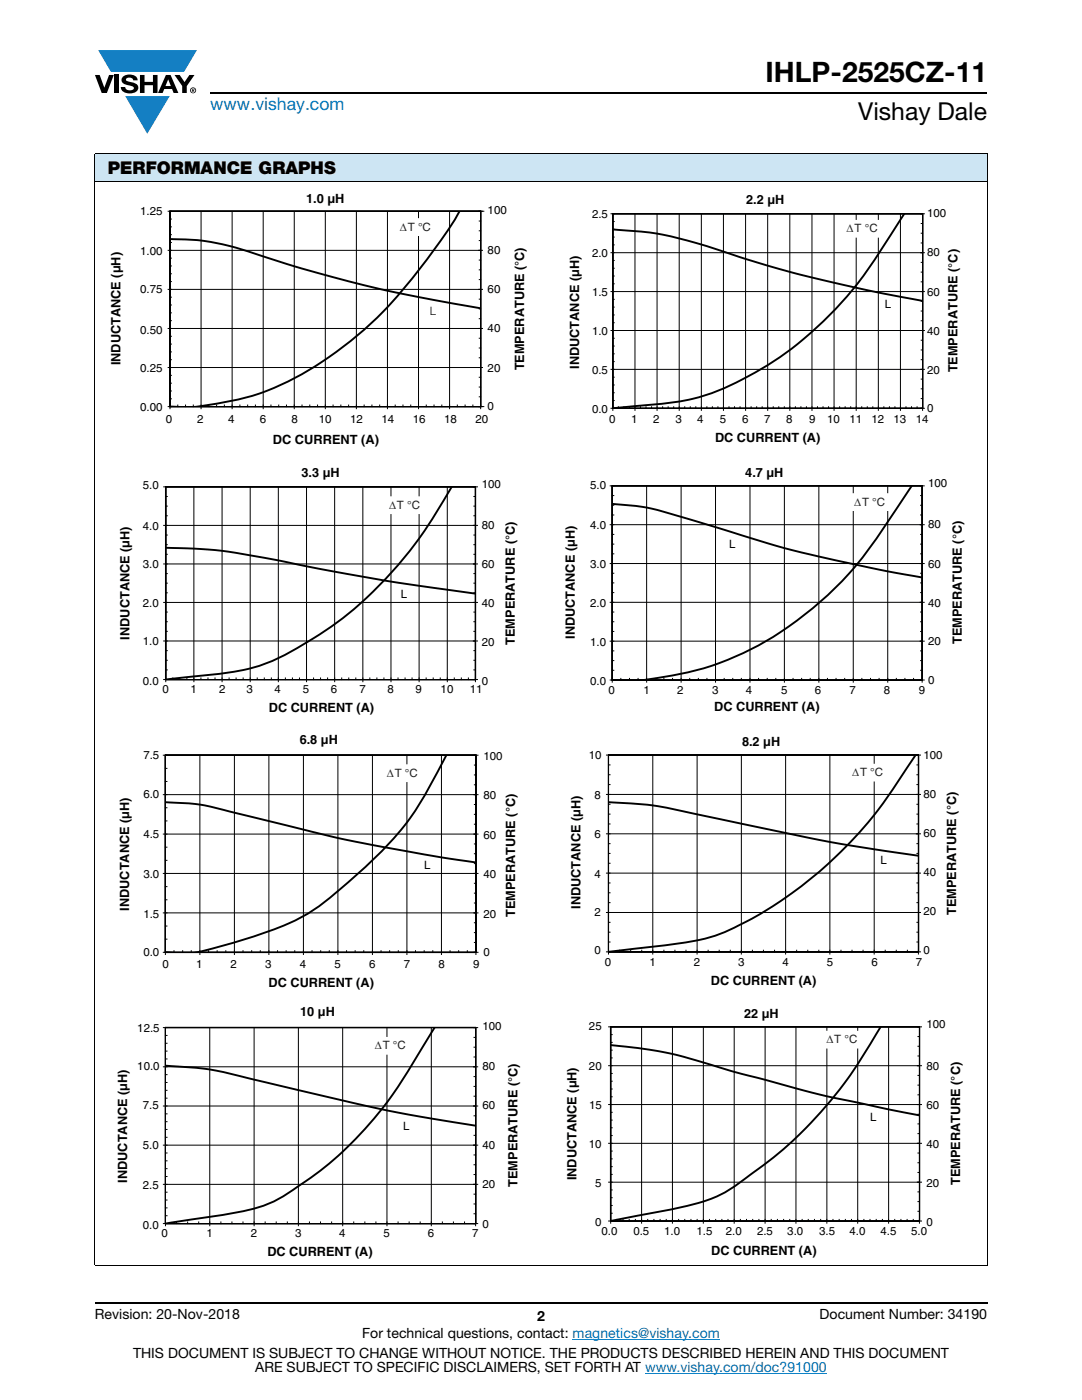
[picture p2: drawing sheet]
<svg xmlns="http://www.w3.org/2000/svg" width="216mm" height="279mm" viewBox="0 0 216 279" stroke-linecap="round" stroke-linejoin="round" font-family="sans-serif">
<g fill="#147fc3">
<path d="M19.6 10h19.7l-2.6 4.3h-1.1h-13.5z"/>
<path d="M25 19.2h8.9l-4.5 7.5z"/>
</g>
<g fill="#000">
<path d="M18.9 15h1l.9 2.5 1-2.5h.9l-1.4 3.6h-1zM22.9 15h.9v3.6h-.9zM24.6 15.3a2.1 2.1 0 0 1 2.8 .3l.1 .4h-.9a.79 .79 0 0 0-.7-.5 .79 .79 0 0 0-.8 .4l.3 .3 1 .2a1.08 1.08 0 0 1 1.2 1 1.08 1.08 0 0 1-1.1 1.2 1.73 1.73 0 0 1-2.4-1.2h.9a.96 .96 0 0 0 .8 .6 .96 .96 0 0 0 .9-.4 1.31 1.31 0 0 0-1.2-.6 1.03 1.03 0 0 1-1.1-.6 1.03 1.03 0 0 1 .2-1.1zM27.9 15h.9v1.3h1.7v-1.3h.9v3.6h-.9v-1.6h-1.7v1.6h-.9zM34.8 15h1.1l.9 1.4 1-1.4h1l-1.5 2.2v1.4h-.9v-1.4z"/>
<path d="M33.6 15.9l.5 1.3h-1.1zM33.1 15l-1.6 3.6h1l.3-.8h1.5l.3 .8h1l-1.6-3.6z"/>
<path d="M38.4 17.8h.2v.2h-.2zM38.3 17.7v.7h.1v-.3l.4 .3-.2-.3 .2-.2-.1-.2z"/>
<path d="M38.1 18a.46 .46 0 0 1 .9 0 .46 .46 0 0 1-.9 0zM37.9 18a.6 .6 0 0 0 1.2 0 .6 .6 0 0 0-1.2 0z"/>
</g>
<path d="M42 18.6h155M18.9 260h178.1" fill="none" stroke="#000" stroke-width=".36"/>
<path d="M114.3 267.3h29.3M128.7 274h36.3" fill="none" stroke="#067ec4" stroke-width=".2"/>
<path d="M18.9 30.7h178.1v5.5h-178.1z" fill="#cde5f3"/>
<path d="M18.9 30.7h178.1M18.9 36.2h178.1M18.9 30.8v221.7M197 30.8v221.7M18.9 252.6h178.1" fill="none" stroke="#000" stroke-width=".2"/>
<path d="M21.8 38.2h83.4v50.9h-83.4z" fill="#fff"/>
<g fill="none" stroke="#000" stroke-width=".2">
<path d="M33.9 42.2h62v38.9h-62zM33.9 59.3h.3M33.9 56.2h.3M33.9 54.6h.3M33.9 53.1h.3M33.9 51.5h.3M33.9 48.4h.3M33.9 46.8h.3M33.9 45.3h.3M33.9 43.7h.3M33.9 42.1h62v39.1h-62zM40.1 42.2v39.4"/>
<path d="M46.3 42.2v39.4M52.5 42.2v39.4M58.7 42.2v39.4M64.9 42.2v39.4M71.1 42.2v39.4M77.3 42.2v39.4M83.5 42.2v39.4M89.7 42.2v39.4M95.6 59.7h.3M95.6 55.8h.3M95.6 53.9h.3M95.6 51.9h.3"/>
<path d="M95.6 48h.3M95.6 46.1h.3M95.6 44.1h.3M96.3 57.8h-62.7M96.3 50h-62.7M96.3 42.2h-62.7M96.6 42.2h-62.7v38.9h62.7M33.9 79.6h.3M33.9 78h.3M33.9 76.5h.3M33.9 74.9h.3M33.9 71.8h.3"/>
<path d="M33.9 70.2h.3M33.9 68.7h.3M33.9 67.1h.3M33.9 64h.3M33.9 62.4h.3M33.9 60.9h.3M95.6 79.2h.3M95.6 77.2h.3M95.6 75.3h.3M95.6 71.4h.3M95.6 69.5h.3M95.6 67.5h.3"/>
<path d="M95.6 63.6h.3M95.6 61.7h.3M96.3 73.3h-62.7M96.3 65.6h-62.7M33.6 81.1h62.7M33.9 80.8v.8M33.9 81.1v-38.9v38.9h62v-38.9v39.4M35.5 80.8v.3M37 80.8v.3M38.6 80.8v.3M41.7 80.8v.3M43.2 80.8v.3"/>
<path d="M44.8 80.8v.3M47.9 80.8v.3M49.4 80.8v.3M51 80.8v.3M54.1 80.8v.3M55.6 80.8v.3M57.2 80.8v.3M60.3 80.8v.3M61.8 80.8v.3M63.4 80.8v.3M66.5 80.8v.3M68 80.8v.3"/>
<path d="M69.6 80.8v.3M72.7 80.8v.3M74.2 80.8v.3M75.8 80.8v.3M78.9 80.8v.3M80.4 80.8v.3M82 80.8v.3M85.1 80.8v.3M86.6 80.8v.3M88.2 80.8v.3M91.3 80.8v.3M92.8 80.8v.3"/>
<path d="M94.4 80.8v.3"/>
</g>
<path d="M33.9 47.7a49.1 49.1 0 0 1 18.6 3.5 269.2 269.2 0 0 0 43.4 10.3M91.7 42.1a116.1 116.1 0 0 1-17.7 22.5 63.9 63.9 0 0 1-24.3 14.6l-4.1 .9-6.7 1.1M33.9 81.1l1.6 .1" fill="none" stroke="#000" stroke-width=".38"/>
<path d="M78.7 43.7h8.5v3.3h-8.5z" fill="#fff"/>
<path d="M78.7 43.7h8.5v3.3h-8.5z" fill="none" stroke="#fff" stroke-width=".26"/>
<path d="M113.4 38.5h78.2v50.4h-78.2z" fill="#fff"/>
<g fill="none" stroke="#000" stroke-width=".2">
<path d="M121.9 58.2h62.6M121.9 50.4h62.6M121.9 42.7h62.6M122.2 42.7h61.9v38.8h-61.9zM122.3 42.6h61.8v38.9h-61.8zM122.3 42.7h61.8v38.8h-61.8zM122.3 42.7h61.8v38.8h-61.8v-38.8v38.8M122.3 59.7h.3M122.3 56.6h.3M122.3 55.1h.3M122.3 53.5h.3M122.3 52h.3"/>
<path d="M122.3 48.9h.3M122.3 47.3h.3M122.3 45.8h.3M122.3 44.2h.3M126.7 42.7v39.2M131.1 42.7v39.2M135.5 42.7v39.2M139.9 42.7v39.2M144.4 42.7v39.2M148.8 42.7v39.2M153.2 42.7v39.2M157.6 42.7v39.2"/>
<path d="M162 42.7v39.2M166.4 42.7v39.2M170.8 42.7v39.2M175.3 42.7v39.2M179.7 42.7v39.2M183.8 56.2h.3M183.8 54.3h.3M183.8 52.4h.3M183.8 48.5h.3M183.8 46.5h.3M183.8 44.6h.3M184.1 42.7v39.2"/>
<path d="M121.9 73.7h62.6M121.9 66h62.6M122.3 79.9h.3M122.3 78.4h.3M122.3 76.8h.3M122.3 75.3h.3M122.3 72.2h.3M122.3 70.6h.3M122.3 69.1h.3M122.3 67.5h.3M122.3 64.4h.3M122.3 62.9h.3"/>
<path d="M122.3 61.3h.3M183.8 79.5h.3M183.8 77.6h.3M183.8 75.7h.3M183.8 71.8h.3M183.8 69.8h.3M183.8 67.9h.3M183.8 64h.3M183.8 62.1h.3M183.8 60.1h.3M121.9 81.5h62.6M122.3 81.2v.7"/>
<path d="M123.4 81.2v.3M124.5 81.2v.3M125.6 81.2v.3M127.8 81.2v.3M128.9 81.2v.3M130 81.2v.3M132.2 81.2v.3M133.3 81.2v.3M134.4 81.2v.3M136.6 81.2v.3M137.7 81.2v.3M138.8 81.2v.3"/>
<path d="M141 81.2v.3M142.1 81.2v.3M143.3 81.2v.3M145.5 81.2v.3M146.6 81.2v.3M147.7 81.2v.3M149.9 81.2v.3M151 81.2v.3M152.1 81.2v.3M154.3 81.2v.3M155.4 81.2v.3M156.5 81.2v.3"/>
<path d="M158.7 81.2v.3M159.8 81.2v.3M160.9 81.2v.3M163.1 81.2v.3M164.2 81.2v.3M165.3 81.2v.3M167.5 81.2v.3M168.6 81.2v.3M169.7 81.2v.3M171.9 81.2v.3M173.1 81.2v.3M174.2 81.2v.3"/>
<path d="M176.4 81.2v.3M177.5 81.2v.3M178.6 81.2v.3M180.8 81.2v.3M181.9 81.2v.3M183 81.2v.3"/>
</g>
<path d="M122.3 45.8a68.5 68.5 0 0 1 22.1 4.4 255.3 255.3 0 0 0 39.7 9.8M180.4 42.7a137.4 137.4 0 0 1-11.8 16.9 65.9 65.9 0 0 1-28.3 19.4 66.9 66.9 0 0 1-14.7 2.1l-3.3 .4" fill="none" stroke="#000" stroke-width=".38"/>
<path d="M167.9 44h8.4v3.3h-8.4z" fill="#fff"/>
<path d="M167.9 44h8.4v3.3h-8.4z" fill="none" stroke="#fff" stroke-width=".25"/>
<path d="M23.7 93h79.6v49.6h-79.6z" fill="#fff"/>
<g fill="none" stroke="#000" stroke-width=".2">
<path d="M32.7 97.2h62.6M33 97.2h61.9v38.4h-61.9zM33.1 97.1h61.8v38.6h-61.8zM33.1 97.2h61.8v38.4h-61.8zM33.1 97.2h61.8v38.4h-61.8v-38.4v38.4M33.1 99.1h.3M38.7 97.2v38.8M44.3 97.2v38.8M49.9 97.2v38.8M55.5 97.2v38.8M61.2 97.2v38.8M66.8 97.2v38.8"/>
<path d="M72.4 97.2v38.8M78 97.2v38.8M83.6 97.2v38.8M89.3 97.2v38.8M94.6 99.1h.3M94.9 97.2v38.8M32.7 112.5h62.6M32.7 104.9h62.6M33.1 118.3h.3M33.1 116.4h.3M33.1 114.5h.3M33.1 110.6h.3"/>
<path d="M33.1 108.7h.3M33.1 106.8h.3M33.1 102.9h.3M33.1 101h.3M94.6 118.3h.3M94.6 116.4h.3M94.6 114.5h.3M94.6 110.6h.3M94.6 108.7h.3M94.6 106.8h.3M94.6 102.9h.3M94.6 101h.3"/>
<path d="M32.7 127.9h62.6M32.7 120.2h62.6M32.7 135.6h62.6M33.1 133.7h.3M33.1 131.8h.3M33.1 129.8h.3M33.1 126h.3M33.1 124.1h.3M33.1 122.2h.3M33.1 135.3v.7M34.5 135.3v.3M35.9 135.3v.3"/>
<path d="M37.3 135.3v.3M38.7 135.3v.3M40.1 135.3v.3M41.5 135.3v.3M42.9 135.3v.3M45.7 135.3v.3M47.1 135.3v.3M48.5 135.3v.3M51.3 135.3v.3M52.7 135.3v.3M54.1 135.3v.3M56.9 135.3v.3"/>
<path d="M58.3 135.3v.3M59.8 135.3v.3M62.6 135.3v.3M64 135.3v.3M65.4 135.3v.3M68.2 135.3v.3M69.6 135.3v.3M71 135.3v.3M73.8 135.3v.3M75.2 135.3v.3M76.6 135.3v.3M79.4 135.3v.3"/>
<path d="M80.8 135.3v.3M82.2 135.3v.3M85 135.3v.3M86.4 135.3v.3M87.8 135.3v.3M90.6 135.3v.3M92.1 135.3v.3M93.5 135.3v.3M94.6 133.7h.3M94.6 131.8h.3M94.6 129.8h.3M94.6 126h.3"/>
<path d="M94.6 124.1h.3M94.6 122.2h.3"/>
</g>
<path d="M90.2 97.1a84 84 0 0 1-22.5 26.8 79.2 79.2 0 0 1-14.4 8.4 45.2 45.2 0 0 1-12.7 2.5l-7.5 .8M33.1 109.3l1.4 .1a86.3 86.3 0 0 1 18.2 1.9 529.9 529.9 0 0 0 42.2 7.2" fill="none" stroke="#000" stroke-width=".38"/>
<path d="M76.5 99.2h8.5v3.3h-8.5z" fill="#fff"/>
<path d="M76.5 99.2h8.5v3.3h-8.5z" fill="none" stroke="#fff" stroke-width=".25"/>
<path d="M112.5 93h80v49.6h-80z" fill="#fff"/>
<g fill="none" stroke="#000" stroke-width=".2">
<path d="M121.8 97h62.6M122.1 97h62v38.7h-62zM122.2 96.9h61.8v38.9h-61.8zM122.2 97h61.8v38.7h-61.8zM122.2 97h61.8v38.7h-61.8v-38.7v38.7h61.8M122.2 98.9h.3M129 97v39.1M135.9 97v39.1M142.8 97v39.1M149.7 97v39.1M156.5 97v39.1M163.4 97v39.1"/>
<path d="M170.3 97v39.1M177.1 97v39.1M183.7 98.9h.3M184 97v39.1M121.8 112.5h62.6M121.8 104.7h62.6M122.2 118.3h.3M122.2 116.3h.3M122.2 114.4h.3M122.2 110.5h.3M122.2 108.6h.3M122.2 106.7h.3"/>
<path d="M122.2 102.8h.3M122.2 100.8h.3M183.7 118.3h.3M183.7 116.3h.3M183.7 114.4h.3M183.7 110.5h.3M183.7 108.6h.3M183.7 106.7h.3M183.7 102.8h.3M183.7 100.8h.3M121.8 128h62.6M121.8 120.2h62.6"/>
<path d="M121.8 135.7h.4M122.2 133.8h.3M122.2 131.8h.3M122.2 129.9h.3M122.2 126h.3M122.2 124.1h.3M122.2 122.1h.3M122.2 135.4v.7M123.9 135.4v.3M125.6 135.4v.3M127.3 135.4v.3M130.8 135.4v.3"/>
<path d="M132.5 135.4v.3M134.2 135.4v.3M137.6 135.4v.3M139.3 135.4v.3M141.1 135.4v.3M144.5 135.4v.3M146.2 135.4v.3M147.9 135.4v.3M151.4 135.4v.3M153.1 135.4v.3M154.8 135.4v.3M158.2 135.4v.3"/>
<path d="M160 135.4v.3M161.7 135.4v.3M165.1 135.4v.3M166.8 135.4v.3M168.5 135.4v.3M172 135.4v.3M173.7 135.4v.3M175.4 135.4v.3M178.9 135.4v.3M180.6 135.4v.3M182.3 135.4v.3M183.6 135.7h.8"/>
<path d="M183.7 133.8h.3M183.7 131.8h.3M183.7 129.9h.3M183.7 126h.3M183.7 124.1h.3M183.7 122.1h.3"/>
</g>
<path d="M181.9 96.9a159.9 159.9 0 0 1-12.5 17.6 64.2 64.2 0 0 1-30.8 19.4l-4.6 .9-5.9 1M122.2 100.6a44.8 44.8 0 0 1 13.7 2.5l10.3 3.2a211.5 211.5 0 0 0 27.5 7l10.3 1.9M122.2 135.7l1.4 .1" fill="none" stroke="#000" stroke-width=".38"/>
<path d="M169.4 98.6h8.4v3.2h-8.4z" fill="#fff"/>
<path d="M169.4 98.6h8.4v3.2h-8.4z" fill="none" stroke="#fff" stroke-width=".25"/>
<path d="M23.6 146.2h79.8v51.3h-79.8z" fill="#fff"/>
<g fill="none" stroke="#000" stroke-width=".2">
<path d="M32.6 158.6h62.8M32.6 150.7h62.8M32.9 150.7h62.1v39.4h-62.1zM33 150.7h62v39.4h-62zM33 150.7h62v39.4h-62v-39.4v39.4M33 156h.3M33 153.3h.3M39.9 150.7v39.8M46.8 150.7v39.8M53.7 150.7v39.8M60.5 150.7v39.8M67.4 150.7v39.8"/>
<path d="M74.3 150.7v39.8M81.2 150.7v39.8M88.1 150.7v39.8M94.7 156.6h.3M94.7 154.7h.3M94.7 152.7h.3M95 150.7v39.8M32.6 174.3h62.8M32.6 166.5h62.8M33 179.6h.3M33 176.9h.3M33 171.7h.3"/>
<path d="M33 169.1h.3M33 163.8h.3M33 161.2h.3M94.7 178.3h.3M94.7 176.3h.3M94.7 172.3h.3M94.7 170.4h.3M94.7 168.4h.3M94.7 164.5h.3M94.7 162.5h.3M94.7 160.6h.3M32.6 182.2h62.8"/>
<path d="M32.6 190.1h62.8M33 187.4h.3M33 184.8h.3M33 189.7v.8M34.7 189.7v.4M36.4 189.7v.4M38.2 189.7v.4M41.6 189.7v.4M43.3 189.7v.4M45.1 189.7v.4M48.5 189.7v.4M50.2 189.7v.4"/>
<path d="M51.9 189.7v.4M55.4 189.7v.4M57.1 189.7v.4M58.8 189.7v.4M62.3 189.7v.4M64 189.7v.4M65.7 189.7v.4M69.2 189.7v.4M70.9 189.7v.4M72.6 189.7v.4M76 189.7v.4M77.7 189.7v.4"/>
<path d="M79.5 189.7v.4M82.9 189.7v.4M84.6 189.7v.4M86.4 189.7v.4M89.8 189.7v.4M91.5 189.7v.4M93.2 189.7v.4M94.7 188.1h.3M94.7 186.1h.3M94.7 184.2h.3M94.7 180.2h.3"/>
</g>
<path d="M89.1 150.7a84.1 84.1 0 0 1-9.2 15.1 109.3 109.3 0 0 1-17.8 16.1 54.9 54.9 0 0 1-14.1 5.8l-9 2.4M33 160.1a43.4 43.4 0 0 1 13.8 2.1l6.9 1.7a351.1 351.1 0 0 0 41.3 8.2M33 190.1h1" fill="none" stroke="#000" stroke-width=".38"/>
<path d="M76.1 152.7h8.5v3.2h-8.5z" fill="#fff"/>
<path d="M76.1 152.7h8.5v3.3h-8.5z" fill="none" stroke="#fff" stroke-width=".25"/>
<path d="M113.7 146.7h77.6v50.4h-77.6z" fill="#fff"/>
<g fill="none" stroke="#000" stroke-width=".2">
<path d="M121 158.5h62.7M121 150.7h62.7M121.4 150.7h61.9v39.3h-61.9zM121.4 150.6h61.9v39.4h-61.9zM121.4 150.7h61.9v39.3h-61.9v-39.3v39.3M121.4 156.6h.3M121.4 154.6h.3M121.4 152.7h.3M130.3 150.7v39.7M139.1 150.7v39.7M147.9 150.7v39.7M156.8 150.7v39.7"/>
<path d="M165.6 150.7v39.3M174.4 150.7v39.7M183 156.6h.3M183 154.6h.3M183 152.7h.3M183.3 150.7v39.7M121 174.2h62.7M121 166.4h62.7M121.4 178.2h.3M121.4 176.2h.3M121.4 172.3h.3M121.4 170.3h.3"/>
<path d="M121.4 168.4h.3M121.4 164.4h.3M121.4 162.5h.3M121.4 160.5h.3M183 178.2h.3M183 176.2h.3M183 172.3h.3M183 170.3h.3M183 168.4h.3M183 164.4h.3M183 162.5h.3M183 160.5h.3"/>
<path d="M121 182.1h62.7M121 190h62.7M121.4 188h.3M121.4 186h.3M121.4 184.1h.3M121.4 180.1h.3M121.4 189.6v.8M123.6 189.6v.4M125.8 189.6v.4M128 189.6v.4M132.5 189.6v.4M134.7 189.6v.4"/>
<path d="M136.9 189.6v.4M141.3 189.6v.4M143.5 189.6v.4M145.7 189.6v.4M150.1 189.6v.4M152.3 189.6v.4M154.6 189.6v.4M159 189.6v.4M161.2 189.6v.4M163.4 189.6v.4M165.6 189.6v.8M167.8 189.6v.4"/>
<path d="M170 189.6v.4M172.2 189.6v.4M176.6 189.6v.4M178.8 189.6v.4M181.1 189.6v.4M183 188h.3M183 186h.3M183 184.1h.3M183 180.1h.3"/>
</g>
<path d="M182.7 150.6a117.2 117.2 0 0 1-11.4 15.7 79.6 79.6 0 0 1-28 20.2 65.5 65.5 0 0 1-14.5 2.6l-7.4 .9M121.4 160.1a71 71 0 0 1 17.7 2.4l4.4 .9a476.3 476.3 0 0 0 28.7 5.7l11.1 1.7" fill="none" stroke="#000" stroke-width=".38"/>
<path d="M169 152.5h8.4v3.3h-8.4z" fill="#fff"/>
<path d="M169 152.6h8.4v3.2h-8.4z" fill="none" stroke="#fff" stroke-width=".25"/>
<path d="M23.2 200.7h80.6v50.5h-80.6z" fill="#fff"/>
<g fill="none" stroke="#000" stroke-width=".2">
<path d="M32.6 212.9h62.7M32.6 205.1h62.7M33 205.1h62v39.1h-62zM33 205h61.9v39.2h-61.9zM33 205.1h61.9v39.1h-61.9zM33 205.1h61.9v39.1h-61.9v-39.1v39.1M33 219.2h.3M33 217.6h.3M33 216h.3M33 214.5h.3M33 211.3h.3M33 209.8h.3"/>
<path d="M33 208.2h.3M33 206.6h.3M41.9 205.1v39.5M50.7 205.1v39.5M59.5 205.1v39.5M68.4 205.1v39.5M77.2 205.1v39.5M86.1 205.1v39.5M94.6 218.8h.3M94.6 216.8h.3M94.6 214.9h.3M94.6 210.9h.3"/>
<path d="M94.6 209h.3M94.6 207h.3M94.9 205.1v39.5M32.6 236.4h62.7M32.6 228.5h62.7M32.6 220.7h62.7M33 239.5h.3M33 237.9h.3M33 234.8h.3M33 233.2h.3M33 231.7h.3M33 230.1h.3"/>
<path d="M33 227h.3M33 225.4h.3M33 223.9h.3M33 222.3h.3M94.6 238.3h.3M94.6 234.4h.3M94.6 232.5h.3M94.6 230.5h.3M94.6 226.6h.3M94.6 224.6h.3M94.6 222.7h.3M32.6 244.2h62.7"/>
<path d="M33 242.6h.3M33 241.1h.3M33 243.9v.7M35.2 243.9v.3M37.4 243.9v.3M39.6 243.9v.3M44.1 243.9v.3M46.3 243.9v.3M48.5 243.9v.3M52.9 243.9v.3M55.1 243.9v.3M57.3 243.9v.3"/>
<path d="M61.7 243.9v.3M64 243.9v.3M66.2 243.9v.3M70.6 243.9v.3M72.8 243.9v.3M75 243.9v.3M79.4 243.9v.3M81.6 243.9v.3M83.8 243.9v.3M88.3 243.9v.3M90.5 243.9v.3M92.7 243.9v.3"/>
<path d="M94.6 242.2h.3M94.6 240.3h.3"/>
</g>
<path d="M33 212.7a64.3 64.3 0 0 1 17.7 2.8l8.8 2.1a329.1 329.1 0 0 0 35.4 7.1M86.7 205.1a171.5 171.5 0 0 1-10.8 16.6 69 69 0 0 1-21.9 18.3 48.2 48.2 0 0 1-12.2 2.9l-8.8 1.3" fill="none" stroke="#000" stroke-width=".38"/>
<path d="M73.7 207.1h8.5v3.3h-8.5z" fill="#fff"/>
<path d="M73.7 207.1h8.5v3.3h-8.5z" fill="none" stroke="#fff" stroke-width=".25"/>
<path d="M112.9 200.9h79.3v50.1h-79.3z" fill="#fff"/>
<g fill="none" stroke="#000" stroke-width=".2">
<path d="M121.4 204.9h62.5M121.4 212.7h.8M121.8 204.9h61.7v38.8h-61.7zM121.9 204.9h61.6v38.8h-61.6zM121.9 204.9h61.6v38.8h-61.6v-38.8v38.8M121.9 218.9h.3M121.9 217.3h.3M121.9 215.8h.3M121.9 214.2h.3M121.9 211.1h.3M121.9 209.6h.3M121.9 208h.3"/>
<path d="M121.9 206.5h.3M128 204.9v39.2M134.2 204.9v39.2M140.3 204.9v39.2M146.5 204.9v39.2M152.7 204.9v39.2M158.8 204.9v39.2M165 204.9v39.2M171.1 204.9v39.2M177.3 204.9v39.2M183.2 218.5h.3M183.2 216.6h.3"/>
<path d="M183.2 214.6h.3M183.2 210.7h.3M183.2 208.8h.3M183.2 206.9h.3M183.5 204.9v39.2M183.9 212.7h-62M121.4 228.2h62.5M121.4 220.4h62.5M121.4 235.9h.8M121.9 235.9h61.6M121.9 239h.3M121.9 237.5h.3"/>
<path d="M121.9 234.4h.3M121.9 232.8h.3M121.9 231.3h.3M121.9 229.7h.3M121.9 226.6h.3M121.9 225.1h.3M121.9 223.5h.3M121.9 222h.3M183.1 235.9h.8M183.2 239.8h.3M183.2 237.9h.3M183.2 234h.3"/>
<path d="M183.2 232.1h.3M183.2 230.1h.3M183.2 226.2h.3M183.2 224.3h.3M183.2 222.4h.3M121.4 243.7h62.5M121.9 242.1h.3M121.9 240.6h.3M121.9 243.4v.7M123.1 243.4v.3M124.3 243.4v.3M125.5 243.4v.3"/>
<path d="M126.8 243.4v.3M129.2 243.4v.3M130.5 243.4v.3M131.7 243.4v.3M132.9 243.4v.3M135.4 243.4v.3M136.6 243.4v.3M137.9 243.4v.3M139.1 243.4v.3M141.6 243.4v.3M142.8 243.4v.3M144 243.4v.3"/>
<path d="M145.3 243.4v.3M147.7 243.4v.3M149 243.4v.3M150.2 243.4v.3M151.4 243.4v.3M153.9 243.4v.3M155.1 243.4v.3M156.4 243.4v.3M157.6 243.4v.3M160.1 243.4v.3M161.3 243.4v.3M162.5 243.4v.3"/>
<path d="M163.8 243.4v.3M166.2 243.4v.3M167.4 243.4v.3M168.7 243.4v.3M169.9 243.4v.3M172.4 243.4v.3M173.6 243.4v.3M174.8 243.4v.3M176.1 243.4v.3M178.5 243.4v.3M179.8 243.4v.3M181 243.4v.3"/>
<path d="M182.2 243.4v.3M183.2 241.7h.3"/>
</g>
<path d="M121.9 208.6a82.3 82.3 0 0 1 21.5 4.4l15.4 4.2a199.4 199.4 0 0 0 15.4 3.5l9.3 1.9M175.8 204.9a90.7 90.7 0 0 1-17.5 22.7 108.2 108.2 0 0 1-14.3 10.7 47.8 47.8 0 0 1-12.9 3.6l-9.2 1.8" fill="none" stroke="#000" stroke-width=".38"/>
<path d="M163.8 205.8h8.5v3.3h-8.5z" fill="#fff"/>
<path d="M163.8 205.8h8.5v3.3h-8.5z" fill="none" stroke="#fff" stroke-width=".25"/>
<text font-size="5.6" x="152.8" y="16.4">IHLP-2525CZ-11</text>
<text font-size="4.9" x="171.3" y="24">Vishay Dale</text>
<text font-size="3.5" fill="#067ec4" x="42" y="21.9">www.vishay.com</text>
<text font-size="3.5" x="21.5" y="34.8">PERFORMANCE GRAPHS</text>
<g font-size="2.8">
<text x="18.9" y="263.3">Revision: 20-Nov-2018</text>
<text x="107.2" y="263.6">2</text>
<text x="163.6" y="263.3">Document Number: 34190</text>
<text x="72.3" y="267.1">For technical questions, contact: magnetics@vishay.com</text>
<text x="26.5" y="271">THIS DOCUMENT IS SUBJECT TO CHANGE WITHOUT NOTICE. THE PRODUCTS DESCRIBED HEREIN AND THIS DOCUMENT</text>
<text x="50.9" y="273.8">ARE SUBJECT TO SPECIFIC DISCLAIMERS, SET FORTH AT www.vishay.com/doc?91000</text>
</g>
<g font-size="2.6">
<text x="24" y="72.9" transform="rotate(-90 24 72.9)">INDUCTANCE (µH)</text>
<text x="104.6" y="73.9" transform="rotate(-90 104.6 73.9)">TEMPERATURE (°C)</text>
</g>
<g font-size="2.5">
<text x="61.1" y="40.4">1.0 µH</text>
<text x="148.9" y="40.7">2.2 µH</text>
<text x="115.6" y="73.6" transform="rotate(-90 115.6 73.6)">INDUCTANCE (µH)</text>
<text x="191" y="74.3" transform="rotate(-90 191 74.3)">TEMPERATURE (°C)</text>
<text x="54.4" y="88.6">DC CURRENT (A)</text>
<text x="142.7" y="88.3">DC CURRENT (A)</text>
<text x="60.2" y="95.1">3.3 µH</text>
<text x="148.7" y="95.2">4.7 µH</text>
<text x="25.9" y="127.6" transform="rotate(-90 25.9 127.6)">INDUCTANCE (µH)</text>
<text x="102.7" y="128.7" transform="rotate(-90 102.7 128.7)">TEMPERATURE (°C)</text>
<text x="114.7" y="127.5" transform="rotate(-90 114.7 127.5)">INDUCTANCE (µH)</text>
<text x="191.9" y="128.5" transform="rotate(-90 191.9 128.5)">TEMPERATURE (°C)</text>
<text x="53.6" y="142">DC CURRENT (A)</text>
<text x="142.5" y="142">DC CURRENT (A)</text>
<text x="59.8" y="148.4">6.8 µH</text>
<text x="148.1" y="148.8">8.2 µH</text>
<text x="25.8" y="181.8" transform="rotate(-90 25.8 181.8)">INDUCTANCE (µH)</text>
<text x="102.8" y="183" transform="rotate(-90 102.8 183)">TEMPERATURE (°C)</text>
<text x="115.9" y="181.4" transform="rotate(-90 115.9 181.4)">INDUCTANCE (µH)</text>
<text x="190.8" y="182.6" transform="rotate(-90 190.8 182.6)">TEMPERATURE (°C)</text>
<text x="53.6" y="196.9">DC CURRENT (A)</text>
<text x="141.9" y="196.5">DC CURRENT (A)</text>
<text x="59.9" y="202.9">10 µH</text>
<text x="148.5" y="203.1">22 µH</text>
<text x="25.4" y="236" transform="rotate(-90 25.4 236)">INDUCTANCE (µH)</text>
<text x="103.2" y="236.9" transform="rotate(-90 103.2 236.9)">TEMPERATURE (°C)</text>
<text x="115" y="235.6" transform="rotate(-90 115 235.6)">INDUCTANCE (µH)</text>
<text x="191.6" y="236.5" transform="rotate(-90 191.6 236.5)">TEMPERATURE (°C)</text>
<text x="53.4" y="250.7">DC CURRENT (A)</text>
<text x="141.9" y="250.4">DC CURRENT (A)</text>
</g>
<g font-size="2.3">
<text x="27.9" y="42.9">1.25</text>
<text x="97.3" y="42.8">100</text>
<text x="118.1" y="43.5">2.5</text>
<text x="185" y="43.4">100</text>
<text x="27.9" y="50.8">1.00</text>
<text x="97.3" y="50.8">80</text>
<text x="118.1" y="51.3">2.0</text>
<text x="185" y="51.1">80</text>
<text x="27.9" y="58.5">0.75</text>
<text x="97.3" y="58.4">60</text>
<text x="118.1" y="59">1.5</text>
<text x="185" y="59">60</text>
<text x="85.8" y="62.8">L</text>
<text x="176.5" y="61.5">L</text>
<text x="27.9" y="66.6">0.50</text>
<text x="97.3" y="66.3">40</text>
<text x="118.1" y="66.8">1.0</text>
<text x="185" y="67">40</text>
<text x="27.9" y="74.2">0.25</text>
<text x="97.3" y="74.3">20</text>
<text x="118.1" y="74.6">0.5</text>
<text x="185" y="74.6">20</text>
<text x="27.9" y="82">0.00</text>
<text x="97.3" y="81.8">0</text>
<text x="118.1" y="82.3">0.0</text>
<text x="185" y="82.2">0</text>
<text x="33.1" y="84.3">0</text>
<text x="39.3" y="84.3">2</text>
<text x="45.5" y="84.3">4</text>
<text x="51.8" y="84.3">6</text>
<text x="58.2" y="84.3">8</text>
<text x="63.6" y="84.3">10</text>
<text x="69.9" y="84.3">12</text>
<text x="76.1" y="84.3">14</text>
<text x="82.4" y="84.3">16</text>
<text x="88.6" y="84.3">18</text>
<text x="94.9" y="84.3">20</text>
<text x="121.6" y="84.3">0</text>
<text x="126" y="84.3">1</text>
<text x="130.4" y="84.3">2</text>
<text x="134.8" y="84.3">3</text>
<text x="139.1" y="84.3">4</text>
<text x="143.6" y="84.3">5</text>
<text x="148.1" y="84.3">6</text>
<text x="152.4" y="84.3">7</text>
<text x="156.9" y="84.3">8</text>
<text x="161.4" y="84.3">9</text>
<text x="165.1" y="84.3">10</text>
<text x="169.5" y="84.3">11</text>
<text x="173.9" y="84.3">12</text>
<text x="178.3" y="84.3">13</text>
<text x="182.7" y="84.3">14</text>
<text x="28.5" y="97.7">5.0</text>
<text x="96.1" y="97.5">100</text>
<text x="117.8" y="97.6">5.0</text>
<text x="185.2" y="97.1">100</text>
<text x="28.5" y="105.8">4.0</text>
<text x="96.1" y="105.6">80</text>
<text x="117.8" y="105.5">4.0</text>
<text x="185.2" y="105.5">80</text>
<text x="28.5" y="113.4">3.0</text>
<text x="96.1" y="113.4">60</text>
<text x="117.8" y="113.3">3.0</text>
<text x="145.5" y="109.4">L</text>
<text x="185.2" y="113.4">60</text>
<text x="80" y="119.3">L</text>
<text x="28.5" y="121.2">2.0</text>
<text x="96.1" y="121.2">40</text>
<text x="117.8" y="121.1">2.0</text>
<text x="185.2" y="121.1">40</text>
<text x="28.5" y="128.8">1.0</text>
<text x="96.1" y="128.9">20</text>
<text x="117.8" y="128.9">1.0</text>
<text x="185.2" y="128.8">20</text>
<text x="28.5" y="136.8">0.0</text>
<text x="96.1" y="136.8">0</text>
<text x="117.8" y="136.7">0.0</text>
<text x="185.2" y="136.6">0</text>
<text x="32.5" y="138.2">0</text>
<text x="38" y="138.2">1</text>
<text x="43.7" y="138.2">2</text>
<text x="49.2" y="138.2">3</text>
<text x="54.8" y="138.2">4</text>
<text x="60.4" y="138.2">5</text>
<text x="66" y="138.2">6</text>
<text x="71.8" y="138.2">7</text>
<text x="77.3" y="138.2">8</text>
<text x="82.9" y="138.2">9</text>
<text x="87.9" y="138.2">10</text>
<text x="93.8" y="138.2">11</text>
<text x="121.4" y="138.5">0</text>
<text x="128.4" y="138.5">1</text>
<text x="135.1" y="138.5">2</text>
<text x="142.1" y="138.5">3</text>
<text x="148.8" y="138.5">4</text>
<text x="155.9" y="138.5">5</text>
<text x="162.6" y="138.5">6</text>
<text x="169.5" y="138.5">7</text>
<text x="176.4" y="138.5">8</text>
<text x="183.4" y="138.5">9</text>
<text x="28.6" y="151.5">7.5</text>
<text x="96.5" y="151.7">100</text>
<text x="117.5" y="151.5">10</text>
<text x="184.2" y="151.4">100</text>
<text x="28.6" y="159.3">6.0</text>
<text x="96.5" y="159.5">80</text>
<text x="118.6" y="159.4">8</text>
<text x="184.2" y="159.2">80</text>
<text x="28.6" y="167.3">4.5</text>
<text x="96.5" y="167.4">60</text>
<text x="118.6" y="167.3">6</text>
<text x="184.2" y="167">60</text>
<text x="84.7" y="173.3">L</text>
<text x="175.7" y="172.3">L</text>
<text x="28.6" y="175.2">3.0</text>
<text x="96.5" y="175.3">40</text>
<text x="118.6" y="175.3">4</text>
<text x="184.2" y="174.8">40</text>
<text x="28.6" y="183.1">1.5</text>
<text x="96.5" y="183.3">20</text>
<text x="118.6" y="182.9">2</text>
<text x="184.2" y="182.6">20</text>
<text x="28.6" y="190.8">0.0</text>
<text x="96.5" y="190.9">0</text>
<text x="118.6" y="190.4">0</text>
<text x="184.2" y="190.4">0</text>
<text x="32.4" y="193.2">0</text>
<text x="39.1" y="193.2">1</text>
<text x="46" y="193.2">2</text>
<text x="52.9" y="193.2">3</text>
<text x="59.8" y="193.2">4</text>
<text x="66.7" y="193.2">5</text>
<text x="73.7" y="193.2">6</text>
<text x="80.6" y="193.2">7</text>
<text x="87.5" y="193.2">8</text>
<text x="94.4" y="193.2">9</text>
<text x="120.7" y="192.8">0</text>
<text x="129.6" y="192.8">1</text>
<text x="138.4" y="192.8">2</text>
<text x="147.3" y="192.8">3</text>
<text x="156.2" y="192.8">4</text>
<text x="165" y="192.8">5</text>
<text x="173.9" y="192.8">6</text>
<text x="182.7" y="192.8">7</text>
<text x="27.4" y="205.9">12.5</text>
<text x="96.3" y="205.7">100</text>
<text x="117.5" y="205.5">25</text>
<text x="184.9" y="205.2">100</text>
<text x="27.4" y="213.6">10.0</text>
<text x="96.3" y="213.5">80</text>
<text x="117.5" y="213.5">20</text>
<text x="184.9" y="213.6">80</text>
<text x="28.5" y="221.4">7.5</text>
<text x="96.3" y="221.4">60</text>
<text x="117.6" y="221.3">15</text>
<text x="184.9" y="221.4">60</text>
<text x="80.5" y="225.5">L</text>
<text x="173.6" y="223.7">L</text>
<text x="28.5" y="229.3">5.0</text>
<text x="96.3" y="229.3">40</text>
<text x="117.5" y="229.2">10</text>
<text x="184.9" y="229.1">40</text>
<text x="28.5" y="237.2">2.5</text>
<text x="96.3" y="237.1">20</text>
<text x="118.8" y="236.8">5</text>
<text x="184.9" y="236.9">20</text>
<text x="28.5" y="245.2">0.0</text>
<text x="96.3" y="245">0</text>
<text x="118.8" y="244.7">0</text>
<text x="184.9" y="244.7">0</text>
<text x="32.2" y="247">0</text>
<text x="41.2" y="247">1</text>
<text x="50" y="247">2</text>
<text x="58.9" y="247">3</text>
<text x="67.7" y="247">4</text>
<text x="76.5" y="247">5</text>
<text x="85.3" y="247">6</text>
<text x="94.2" y="247">7</text>
<text x="120" y="246.5">0.0</text>
<text x="126.4" y="246.5">0.5</text>
<text x="132.5" y="246.5">1.0</text>
<text x="139" y="246.5">1.5</text>
<text x="144.8" y="246.5">2.0</text>
<text x="151.1" y="246.5">2.5</text>
<text x="157.1" y="246.5">3.0</text>
<text x="163.4" y="246.5">3.5</text>
<text x="169.5" y="246.5">4.0</text>
<text x="175.7" y="246.5">4.5</text>
<text x="181.8" y="246.5">5.0</text>
</g>
<g font-size="2.3" fill="#231f20">
<text x="79.8" y="46">ΔT °C</text>
<text x="168.9" y="46.4">ΔT °C</text>
<text x="77.6" y="101.5">ΔT °C</text>
<text x="170.4" y="100.9">ΔT °C</text>
<text x="77.2" y="155">ΔT °C</text>
<text x="170" y="154.9">ΔT °C</text>
<text x="74.8" y="209.4">ΔT °C</text>
<text x="164.9" y="208.2">ΔT °C</text>
</g>
</svg>
